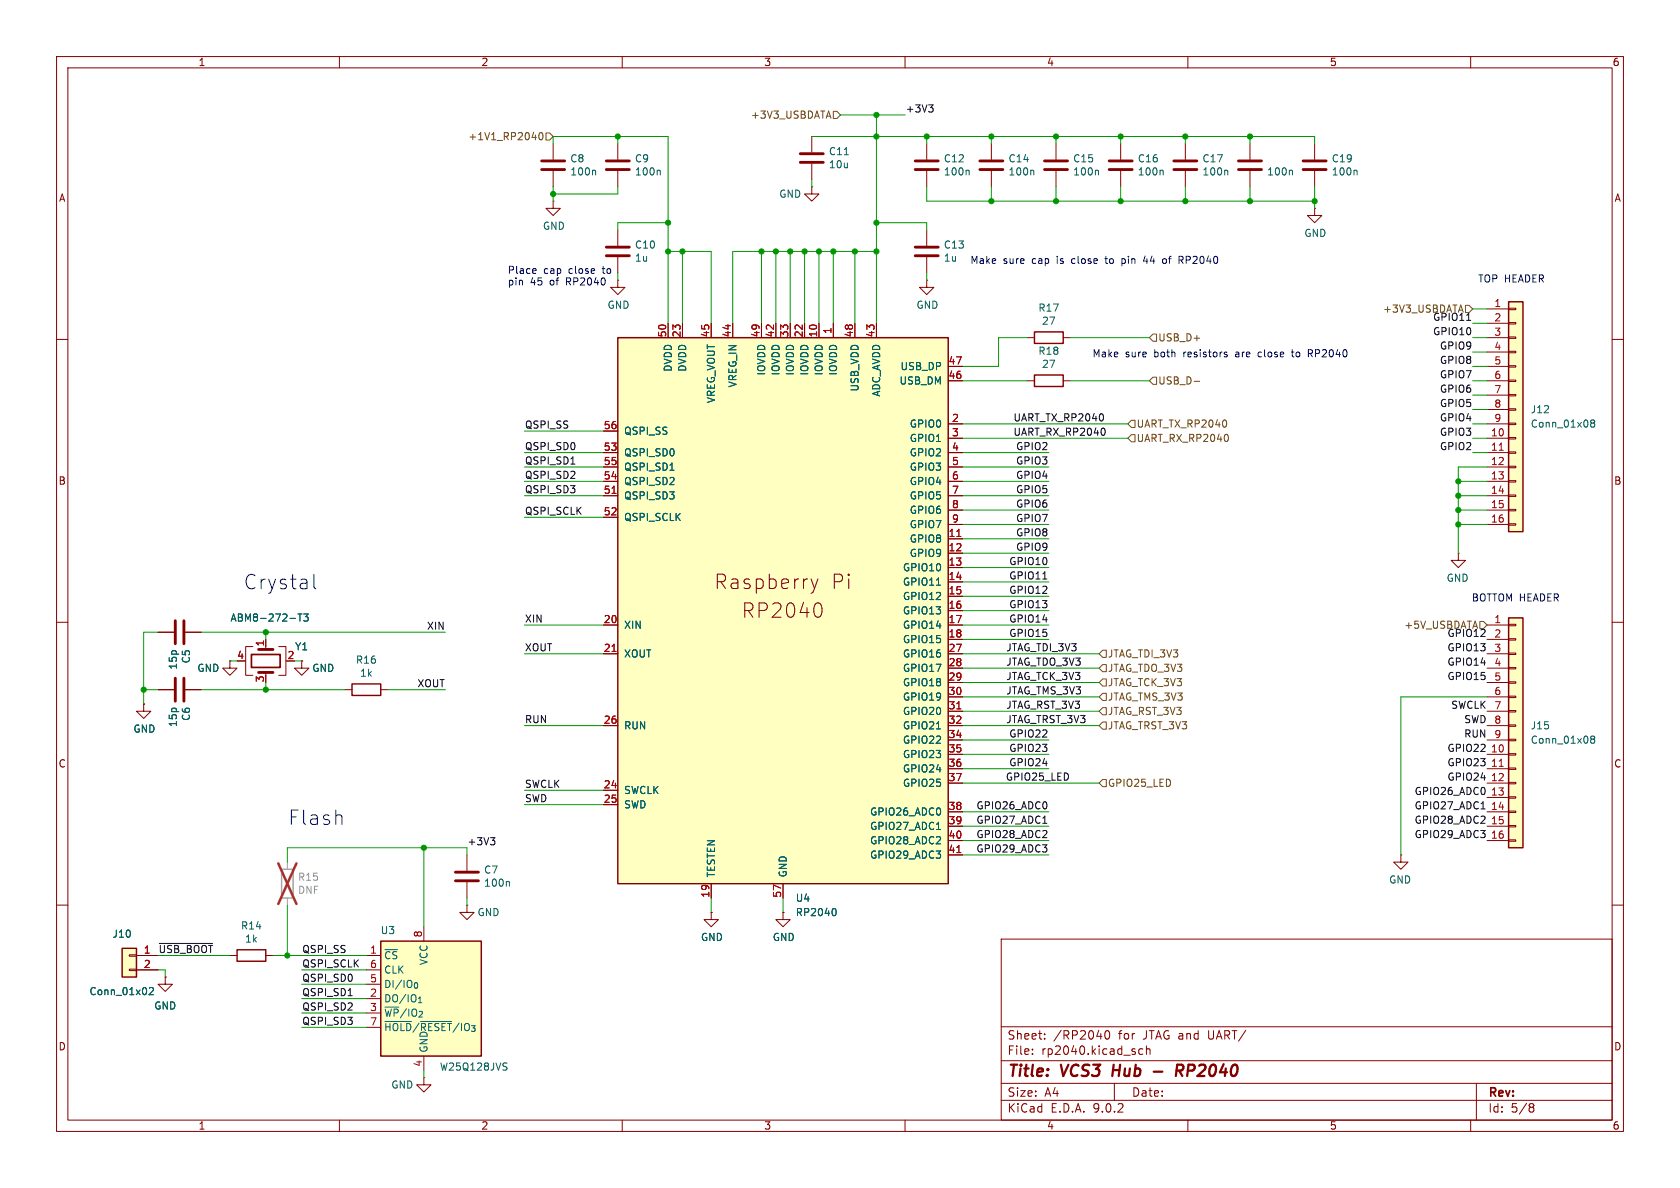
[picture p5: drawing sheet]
<svg xmlns="http://www.w3.org/2000/svg" width="297mm" height="210mm" viewBox="0 0 297 210" stroke-linecap="round" stroke-linejoin="round" font-family="sans-serif">
<g fill="none" stroke="#840000" stroke-width=".18">
<path d="M10 10h277v190h-277zM12 12h273v186h-273zM60 10v2M110 10v2M160 10v2M210 10v2M260 10v2M209.5 25.4v2.8M209.5 30.2v2.8M221 25.4v2.8M221 30.2v2.8M232.4 25.4v2.8"/>
<path d="M232.4 30.2v2.8M10 60h2M285 60h2M257.8 97.8v1.3h-1.3l1.3 1.2 1.3-1.2h-1.3M257.8 97.8h.1M10 110h2M53.3 116.8v1.3h1.3l-1.3 1.3-1.2-1.3h1.2M53.3 116.8h.1M285 110h2M247.6 151.1v1.3h-1.2l1.2 1.3 1.3-1.3h-1.3M247.6 151.1h.1M10 160h2"/>
<path d="M40.6 168.9h1.3M47 168.9h1.3M177 166h108v32h-108zM285 160h2M60 198v2M110 198v2M160 198v2M177 194.5h108M177 191.5h108M177 187.5h108M177 181.5h108M182.5 186.3v.1"/>
<path d="M182.5 185.5v.1M184.7 183.6v.1M184.7 182.8v.1M195.5 182.3l.2-.1a.81 .81 0 0 1 .6 .6 .81 .81 0 0 1-.3 .8l-.2 .1a.81 .81 0 0 1-.3-1.4zM197 191.5v3M202 185.5l-.4-.1-.3 .3v.4l.2 .2h.5M202.7 185.5l.2-.1 .3 .1 .1 .9M202.7 184.9v1.5M210 198v2M260 198v2M261 191.5v6.5M270.6 195.1l.4 .1 .2 .2-.3 .3"/>
<path d="M270.6 195.7h.3M270.9 195.7l.2 .2 .1 .4-.2 .2-.4 .1"/>
</g>
<path d="M196.9 188.2l-.3 2M204 189.4h1.5M208 189.3h.8a.55 .55 0 0 0 .4-.5 .55 .55 0 0 0-.3-.6h-.8l-.2 2M208.5 189.3l.5 .9" fill="none" stroke="#840000" stroke-width=".4"/>
<path d="M207.5 28.4h4.1M207.5 30h4.1M218.9 28.4h4.1M218.9 30h4.1M230.4 28.4h4M230.4 30h4" fill="none" stroke="#840000" stroke-width=".51"/>
<path d="M216.9 30.1l.2 .2v.6M228.3 30.1l.2 .2v.6M239.7 30.1l.2 .2v.6" fill="none" stroke="#006464" stroke-width=".18"/>
<path d="M41.9 167.9h5.1v2h-5.1z" fill="none" stroke="#840000" stroke-width=".25"/>
<path d="M266.7 109.2h2.5v40.7h-2.5z" fill="#ffffc2"/>
<path d="M266.7 109.2h2.5v40.7h-2.5z" fill="none" stroke="#840000" stroke-width=".25"/>
<g fill="none" stroke="#840000" stroke-width=".18">
<path d="M175.3 25.4v2.8M175.3 30.2v2.8M163.8 40.6v2.8M163.8 45.5v2.8M43.2 116.8h.2M44.7 114.3h-1.3v5.1h1.3M47 113v1.3M47 118.9v.5M49.3 114.3h1.2v5.1h-1.2M262.9 110.5h3.8M262.9 113h3.8M262.9 115.6h3.8"/>
<path d="M262.9 118.1h3.8M266.7 110.4h1.3v.2h-1.3zM266.7 112.9h1.3v.3h-1.3zM266.7 115.4h1.3v.3h-1.3zM266.7 118h1.3v.2h-1.3zM27.9 121.9h2.8M32.8 121.9h2.8M262.9 120.7h3.8M262.9 123.2h3.8M262.9 125.7h3.8M262.9 128.3h3.8M262.9 130.8h3.8"/>
<path d="M262.9 133.4h3.8M262.9 135.9h3.8M262.9 138.4h3.8M266.7 120.5h1.3v.3h-1.3zM266.7 123.1h1.3v.2h-1.3zM266.7 125.6h1.3v.3h-1.3zM266.7 128.1h1.3v.3h-1.3zM266.7 130.7h1.3v.2h-1.3zM266.7 133.2h1.3v.3h-1.3zM266.7 135.8h1.3v.2h-1.3zM266.7 138.3h1.3v.3h-1.3zM82.5 151.1v2.8"/>
<path d="M82.5 156v2.8M262.9 141h3.8M262.9 143.5h3.8M262.9 146.1h3.8M262.9 148.6h3.8M266.7 140.8h1.3v.3h-1.3zM266.7 143.4h1.3v.2h-1.3zM266.7 145.9h1.3v.3h-1.3zM266.7 148.5h1.3v.2h-1.3zM82.5 160v1.3h1.3l-1.3 1.3-1.2-1.3h1.2M82.5 160h.1M125.7 161.3v1.3h1.3l-1.3 1.2-1.2-1.2h1.2"/>
<path d="M125.7 161.3h.1M138.4 161.3v1.3h1.3l-1.3 1.2-1.2-1.2h1.2M138.4 161.3h.1M74.9 190.5v1.3h1.3l-1.3 1.2-1.2-1.2h1.2M74.9 190.5h.1"/>
</g>
<path d="M265 135.5h.8" fill="none" stroke="#a90000" stroke-width=".18"/>
<path d="M182.6 30.1l.2 .2v.6M51.3 109.3h.9M52.7 108.5h.7M53 108.5v1.3M53.7 108.5h.8l-.4 .5 .3 .1v.6l-.2 .1-.5-.1M281.4 130.7l-.2-.3 .2-.3h.3l.2 .3-.2 .3M281.4 130.7l-.2 .2 .1 .4 .1 .1 .4-.1 .1-.2v-.2l-.2-.2M281.4 130.7h.3M89.9 155.8l.2 .2v.7" fill="none" stroke="#006464" stroke-width=".18"/>
<path d="M173.2 28.4h4.1M173.2 30h4.1M161.8 43.7h4.1M161.8 45.2h4.1M31 119.9v4.1M32.5 119.9v4.1M45.7 114.8h2.6M45.7 118.9h2.6M80.5 154.2h4.1M80.5 155.7h4.1" fill="none" stroke="#840000" stroke-width=".51"/>
<path d="M44.4 115.7h5.1v2.3h-5.1z" fill="none" stroke="#840000" stroke-width=".3"/>
<path d="M67.3 166.4h17.8v20.3h-17.8z" fill="#ffffc2"/>
<path d="M182.9 58.7h5.1v2h-5.1zM182.9 66.3h5.1v2h-5.1zM67.3 166.4h17.8v20.3h-17.8z" fill="none" stroke="#840000" stroke-width=".25"/>
<g fill="none" stroke="#840000" stroke-width=".18">
<path d="M97.8 35.6v1.2h1.3l-1.3 1.3-1.3-1.3h1.3M97.8 35.6h.1M97.8 25.4v2.8M97.8 30.2v2.8M109.2 25.4v2.8M109.2 30.2v2.8M232.4 36.8v1.3h1.3l-1.3 1.3-1.3-1.3h1.3M232.4 36.8h.1M109.2 49.5v1.3h1.3l-1.3 1.3-1.3-1.3h1.3M109.2 49.5h.1M181.6 59.7h1.3M188 59.7h1.2"/>
<path d="M181.6 67.3h1.3M188 67.3h1.2M25.4 124.5v1.2h1.3l-1.3 1.3-1.3-1.3h1.3M25.4 124.5h.1M64.8 168.9h2.5M64.8 171.5h2.5M64.8 174h2.5M64.8 176.5h2.5M64.8 179.1h2.5M74.9 163.8v2.6M64.8 181.6h2.5M74.9 186.7v2.5"/>
</g>
<path d="M105.1 30.1l.2 .2v.6M116.5 30.1l.2 .2v.6M68 180.6h4.8M74.3 180.6h5.5M89.1 187.9l.5 .1M89.4 188.6l.2 .2-.2 .4" fill="none" stroke="#006464" stroke-width=".18"/>
<path d="M95.8 28.4h4M95.8 30h4M107.2 28.4h4.1M107.2 30h4.1" fill="none" stroke="#840000" stroke-width=".51"/>
<path d="M266.7 53.3h2.5v40.7h-2.5z" fill="#ffffc2"/>
<path d="M266.7 53.3h2.5v40.7h-2.5z" fill="none" stroke="#840000" stroke-width=".25"/>
<g fill="none" stroke="#840000" stroke-width=".18">
<path d="M163.8 25.4v2.8M163.8 30.2v2.8M186.7 25.4v2.8M186.7 30.2v2.8M109.2 40.6v2.8M109.2 45.5v2.8M262.9 54.6h3.8M262.9 57.2h3.8M262.9 59.7h3.8M266.7 54.5h1.3v.2h-1.3zM266.7 57h1.3v.3h-1.3zM266.7 59.6h1.3v.2h-1.3z"/>
<path d="M262.9 62.2h3.8M262.9 64.8h3.8M262.9 67.3h3.8M262.9 69.9h3.8M262.9 72.4h3.8M262.9 74.9h3.8M262.9 77.5h3.8M266.7 62.1h1.3v.3h-1.3zM266.7 64.6h1.3v.3h-1.3zM266.7 67.2h1.3v.2h-1.3zM266.7 69.7h1.3v.3h-1.3zM266.7 72.3h1.3v.2h-1.3z"/>
<path d="M266.7 74.8h1.3v.3h-1.3zM266.7 77.3h1.3v.3h-1.3zM266.7 79.9h1.3v.2h-1.3zM262.9 80h3.8M262.9 82.6h3.8M262.9 85.1h3.8M262.9 87.6h3.8M262.9 90.2h3.8M262.9 92.7h3.8M266.7 82.4h1.3v.3h-1.3zM266.7 85h1.3v.2h-1.3zM266.7 87.5h1.3v.3h-1.3z"/>
<path d="M266.7 90h1.3v.3h-1.3zM266.7 92.6h1.3v.2h-1.3z"/>
</g>
<path d="M265 79.6h.8" fill="none" stroke="#a90000" stroke-width=".18"/>
<path d="M171.2 30.1l.1 .2v.6M194 30.1l.2 .2v.6M281.4 74.8l-.2-.3 .2-.3h.3l.2 .3-.2 .3M281.4 74.8l-.2 .2 .1 .4 .1 .1 .4-.1 .1-.1v-.3l-.2-.2M281.4 74.8h.3" fill="none" stroke="#006464" stroke-width=".18"/>
<path d="M161.8 28.4h4.1M161.8 30h4.1M184.7 28.4h4M184.7 30h4M107.2 43.7h4.1M107.2 45.2h4.1" fill="none" stroke="#840000" stroke-width=".51"/>
<path d="M21.6 167.6h2.5v5.1h-2.5z" fill="#ffffc2"/>
<path d="M62.2 120.9h5.1v2h-5.1zM21.6 167.6h2.5v5.1h-2.5z" fill="none" stroke="#840000" stroke-width=".25"/>
<g fill="none" stroke="#840000" stroke-width=".18">
<path d="M198.1 25.4v2.8M198.1 30.2v2.8M163.8 49.5v1.3h1.3l-1.3 1.3-1.2-1.3h1.2M163.8 49.5h.1M27.9 111.8h2.8M32.8 111.8h2.8M40.6 116.8v1.3h1.3l-1.3 1.3-1.2-1.3h1.2M40.6 116.8h.1M61 121.9h1.2M67.3 121.9h1.3M22.9 168.8h1.2v.2h-1.2zM22.9 171.3h1.2v.3h-1.2z"/>
<path d="M24.1 168.9h3.8M24.1 171.5h3.8M29.2 172.7v1.3h1.3l-1.3 1.3-1.3-1.3h1.3M29.2 172.7h.1"/>
</g>
<path d="M205.4 30.1l.2 .2v.6M26.4 174.7l.5-.1 .2 .3-.8 .9h.8" fill="none" stroke="#006464" stroke-width=".18"/>
<path d="M196.1 28.4h4.1M196.1 30h4.1M31 109.7v4.1M32.5 109.7v4.1" fill="none" stroke="#840000" stroke-width=".51"/>
<path d="M109.2 59.7h58.4v96.5h-58.4z" fill="#ffffc2"/>
<path d="M109.2 59.7h58.4v96.5h-58.4z" fill="none" stroke="#840000" stroke-width=".25"/>
<g fill="none" stroke="#840000" stroke-width=".18">
<path d="M143.5 33v1.3h1.3l-1.3 1.3-1.3-1.3h1.3M143.5 33h.1M143.5 24.1v2.8M143.5 29v2.8M118.1 57.2v2.5M120.6 57.2v2.5M125.7 57.2v2.5M129.5 57.2v2.5M134.6 57.2v2.5M137.2 57.2v2.5M139.7 57.2v2.5M142.2 57.2v2.5"/>
<path d="M144.8 57.2v2.5M147.3 57.2v2.5M151.1 57.2v2.5M154.9 57.2v2.5M106.7 76.2h2.5M167.6 64.8h2.6M167.6 67.3h2.6M167.6 74.9h2.6M167.6 77.5h2.6M106.7 80h2.5M106.7 82.6h2.5M106.7 85.1h2.5"/>
<path d="M106.7 87.6h2.5M106.7 91.4h2.5M167.6 80h2.6M167.6 82.6h2.6M167.6 85.1h2.6M167.6 87.6h2.6M167.6 90.2h2.6M167.6 92.7h2.6M167.6 95.3h2.6M167.6 97.8h2.6M27.9 111.8h2.8M32.8 111.8h2.8"/>
<path d="M40.6 116.8h.1M47 113v1.3M53.3 116.8h.1M106.7 110.5h2.5M106.7 115.6h2.5M143.4 102.3l.6 1.7M144 104l-.2 .6M144.6 102.3l-.6 1.7M145 106.7a1.9 1.9 0 0 1 0 2.3M167.6 110.5h2.6M167.6 115.6h2.6M167.6 100.3h2.6"/>
<path d="M167.6 102.9h2.6M167.6 105.4h2.6M167.6 108h2.6M167.6 113h2.6M167.6 118.1h2.6M25.4 124.5h.1M27.9 121.9h2.8M32.8 121.9h2.8M106.7 128.3h2.5M106.7 139.7h2.5M167.6 128.3h2.6M167.6 120.7h2.6"/>
<path d="M167.6 123.2h2.6M167.6 125.7h2.6M167.6 130.8h2.6M167.6 133.4h2.6M167.6 135.9h2.6M167.6 138.4h2.6M106.7 142.2h2.5M125.7 156.2v2.6M138.4 156.2v2.6M167.6 143.5h2.6M167.6 146.1h2.6M167.6 148.6h2.6"/>
<path d="M167.6 151.1h2.6M24.1 168.9h3.8M24.1 171.5h3.8M29.2 172.7h.1M125.7 161.3h.1M138.4 161.3h.1"/>
</g>
<path d="M149.3 27.4h.7M118.4 83.1h.8M51.3 109.3h.9M52.7 108.5h.7M53 108.5v1.3M53.7 108.5h.8l-.4 .5 .3 .1v.6l-.2 .1-.5-.1M165.6 103.4h.7M165.6 128.8h.7M165.6 146.6h.7M26.4 174.7l.5-.1 .2 .3-.8 .9h.8M147.5 160.6a.79 .79 0 0 1 0 1.3" fill="none" stroke="#006464" stroke-width=".18"/>
<path d="M108.2 87.2h.7M169.2 94.8h.7M108.2 115.2h.7M169.2 125.3h.7M169.2 150.7h.7" fill="none" stroke="#a90000" stroke-width=".18"/>
<path d="M49.8 153.7h2v5.1h-2z" fill="none" stroke="#a1a1a1" stroke-width=".25"/>
<path d="M50.8 152.4v1.3M50.8 158.8v1.2" fill="none" stroke="#a1a1a1" stroke-width=".18"/>
<path d="M49.2 152.6l3.2 7.2M52.4 152.6l-3.2 7.2" fill="none" stroke="#e12e31" stroke-width=".46"/>
<path d="M141.5 27.2h4M141.5 28.7h4" fill="none" stroke="#840000" stroke-width=".51"/>
<g fill="none" stroke="#725600" stroke-width=".18">
<path d="M146.5 19.6l.4 1.3M147.3 19.7h.7l.6 .6-.6 .7h-.7zM94.1 24.3h.7M95.4 23.6l.2-.2a.68 .68 0 0 1 .4 .7 .68 .68 0 0 1-.4 .6l-.2-.1-.1-.4zM96.5 23.5h.7l.6 .6-.6 .7h-.7zM146.2 20.5h.6M203.8 59.1h.7v1.2h-.7l-.6-.6zM257.9 54.8h.6M258.2 53.9l.5 1.3M259.1 54h.6l.6 .6-.6 .6h-.6zM200 74.3h.7v1.3h-.7l-.6-.7zM200 76.8h.7v1.3h-.7l-.6-.6z"/>
<path d="M203.8 66.7h.7v1.2h-.7l-.6-.6zM211.1 67.4h1M216.8 74.5v.8M217 76.8l.2 .5-.2 .7M194.9 114.9h.7v1.3h-.7l-.6-.6zM194.9 117.5h.7v1.2h-.7l-.6-.6zM261.6 109.9h.7l.6 .6-.6 .6h-.7zM194.9 137.8h.7v1.3h-.7l-.6-.7zM194.9 127.6h.7v1.3h-.7l-.6-.6zM194.9 122.6h.7v1.2h-.7l-.6-.6zM194.9 125.1h.7v1.3h-.7l-.6-.7zM194.9 120h.7v1.3h-.7l-.6-.6z"/>
</g>
<g fill="none" stroke="#0f0f0f" stroke-width=".18">
<path d="M164.2 18.5h.8l-.5 .5M164.7 19l.3 .3v.3l-.3 .2M259.3 56.6h.7M195 73.4v.8M195.2 75.7l.2 .5-.2 .7M100.9 82h.7M184.4 102.4h.7M86.7 148.1h.8l-.4 .5M87.2 148.6l.3 .2v.3l-.3 .2M184.4 145.5h.7M261.8 143h.7M28.2 166.8h9.4"/>
<path d="M61.5 176h.8"/>
</g>
<g fill="none" stroke="#009600" stroke-width=".18">
<path d="M97.8 25.4v-1.3h20.3v33.1M97.8 33v2.6M109.2 24.1v1.3M109.2 33v1.3h-11.4M118.1 39.4h-8.9v1.2M143.5 24.1h88.9v1.3M143.5 31.8v1.2M148.6 20.3h11.4M154.9 39.4h8.9v1.2M154.9 20.3v36.9M163.8 33v2.6h68.6M163.8 24.1v1.3"/>
<path d="M175.3 24.1v1.3M175.3 33v2.6M186.7 24.1v1.3M186.7 33v2.6M198.1 24.1v1.3M198.1 33v2.6M209.5 24.1v1.3M209.5 33v2.6M221 24.1v1.3M221 33v2.6M232.4 33v3.8M109.2 48.3v1.2"/>
<path d="M118.1 44.5h7.6v12.7M120.6 44.5v12.7M134.6 44.5v12.7M137.2 44.5v12.7M139.7 44.5v12.7M142.2 44.5v12.7M144.8 44.5v12.7M147.3 44.5v12.7M151.1 44.5v12.7M154.9 44.5h-25.4v12.7M163.8 48.3v1.2M181.6 59.7h-5.1v5.1h-6.3"/>
<path d="M189.2 59.7h14M260.3 57.2h2.6M260.3 54.6h2.6M260.3 59.7h2.6M92.7 76.2h14M170.2 74.9h29.2M170.2 67.3h11.4M170.2 77.5h29.2M189.2 67.3h14M260.3 74.9h2.6M260.3 67.3h2.6M260.3 77.5h2.6"/>
<path d="M260.3 64.8h2.6M260.3 72.4h2.6M260.3 69.9h2.6M260.3 62.2h2.6M92.7 87.6h14M92.7 85.1h14M92.7 80h14M92.7 82.6h14M92.7 91.4h14M170.2 97.8h15.2M170.2 95.3h15.2M170.2 92.7h15.2"/>
<path d="M170.2 90.2h15.2M170.2 87.6h15.2M170.2 85.1h15.2M170.2 80h15.2M170.2 82.6h15.2M257.8 92.7h5.1M257.8 90.2h5.1M257.8 87.6h5.1M257.8 85.1h5.1M260.3 80h2.6M262.9 82.6h-5.1v15.2M27.9 111.8h-2.5v12.7"/>
<path d="M35.6 111.8h43.1M40.6 116.8h1.3M47 111.8v1.2M52.1 116.8h1.2M92.7 115.6h14M92.7 110.5h14M170.2 118.1h24.1M170.2 108h15.2M170.2 102.9h15.2M170.2 100.3h15.2M170.2 105.4h15.2M170.2 115.6h24.1"/>
<path d="M170.2 110.5h15.2M170.2 113h15.2M25.4 121.9h2.5M35.6 121.9h25.4M47 120.7v1.2M68.6 121.9h10.1M92.7 128.3h14M92.7 139.7h14M170.2 125.7h24.1M170.2 128.3h24.1M170.2 123.2h24.1M170.2 120.7h24.1"/>
<path d="M170.2 138.4h24.1M170.2 133.4h15.2M170.2 135.9h15.2M170.2 130.8h15.2M262.9 123.2h-15.3v27.9M74.9 149.9v13.9M82.5 151.1v-1.2h-31.7v2.5M82.5 158.8v1.2M92.7 142.2h14M125.7 158.8v2.5M138.4 158.8v2.5M170.2 143.5h15.2"/>
<path d="M170.2 151.1h15.2M170.2 148.6h15.2M170.2 146.1h15.2M27.9 168.9h12.7M27.9 171.5h1.3v1.2M48.3 168.9h16.5M50.8 160v8.9M53.3 171.5h11.5M53.3 174h11.5M53.3 176.5h11.5M53.3 179.1h11.5M53.3 181.6h11.5"/>
<path d="M74.9 189.2v1.3"/>
</g>
<g fill="none" stroke="#0000c2" stroke-width=".18">
<path d="M94.6 47.5l.2 .3-.6 .1M94.7 48.3h-.1M195.3 45.7h.5M195.5 45.3l.1 1.2M198.3 45.7v1.3M198.3 46.5l.4 .1M198.7 45.7l-.4 .1M202.5 45.2l-.3 1h.7M205.7 45.8l.3-.1 .2 .3-.1 .5-.1 .1-.3-.1M208.4 45.3h.5l.3 .2-.2 .4-.6 .1M208.7 46l.5 .6M216.6 62.7h.3l.1 .2-.2 .2h-.3"/>
<path d="M216.6 62.2l.3 .1M222.7 62.2l-.3 .3v.3l.3 .3M228.3 62.2h.5M228.5 61.8v1.1l.3 .2M231.3 61.8l.6 .1M231.6 62.5l.4 .6M231.9 62.4l-.6 .1M55.5 101.5v2.2l.3 .4"/>
</g>
<g fill="#009600" stroke="#009600" stroke-width=".18">
<circle cx="209.5" cy="35.6" r=".46"/>
<circle cx="198.1" cy="35.6" r=".46"/>
<circle cx="209.5" cy="24.1" r=".46"/>
<circle cx="198.1" cy="24.1" r=".46"/>
<circle cx="221" cy="24.1" r=".46"/>
<circle cx="221" cy="35.6" r=".46"/>
<circle cx="232.4" cy="35.6" r=".46"/>
<circle cx="175.3" cy="24.1" r=".46"/>
<circle cx="147.3" cy="44.5" r=".46"/>
<circle cx="151.1" cy="44.5" r=".46"/>
<circle cx="144.8" cy="44.5" r=".46"/>
<circle cx="154.9" cy="24.1" r=".46"/>
<circle cx="154.9" cy="39.4" r=".46"/>
<circle cx="186.7" cy="24.1" r=".46"/>
<circle cx="154.9" cy="44.5" r=".46"/>
<circle cx="154.9" cy="20.3" r=".46"/>
<circle cx="163.8" cy="24.1" r=".46"/>
<circle cx="186.7" cy="35.6" r=".46"/>
<circle cx="175.3" cy="35.6" r=".46"/>
<circle cx="257.8" cy="87.6" r=".46"/>
<circle cx="257.8" cy="90.2" r=".46"/>
<circle cx="257.8" cy="92.7" r=".46"/>
<circle cx="257.8" cy="85.1" r=".46"/>
<circle cx="25.4" cy="121.9" r=".46"/>
<circle cx="47" cy="121.9" r=".46"/>
<circle cx="47" cy="111.8" r=".46"/>
<circle cx="50.8" cy="168.9" r=".46"/>
<circle cx="118.1" cy="39.4" r=".46"/>
<circle cx="118.1" cy="44.5" r=".46"/>
<circle cx="142.2" cy="44.5" r=".46"/>
<circle cx="137.2" cy="44.5" r=".46"/>
<circle cx="139.7" cy="44.5" r=".46"/>
<circle cx="109.2" cy="24.1" r=".46"/>
<circle cx="97.8" cy="34.3" r=".46"/>
<circle cx="74.9" cy="149.9" r=".46"/>
<circle cx="134.6" cy="44.5" r=".46"/>
<circle cx="120.6" cy="44.5" r=".46"/>
</g>
<g font-size="3.5" fill="#0000c2">
<text x="42.9" y="104.4">Crystal</text>
<text x="50.8" y="146.1">Flash</text>
</g>
<g font-size="3.5" fill="#840000">
<text x="126.2" y="104.4">Raspberry</text>
<text x="146.9" y="104.4">Pi</text>
<text x="131.1" y="109.4">RP2040</text>
</g>
<g font-size="2.8" fill="#840000">
<text x="178" y="190.9">Title:</text>
<text x="187.7" y="190.9">VCS3</text>
<text x="197.5" y="190.9">Hub</text>
<text x="210.3" y="190.9">RP2040</text>
</g>
<g font-size="2.1" fill="#840000">
<text x="178" y="184">Sheet:</text>
<text x="186.2" y="184">/RP2040</text>
<text x="197.8" y="184">for</text>
<text x="202.3" y="184">JTAG and</text>
<text x="214" y="184">UART/</text>
<text x="178" y="186.7">File:</text>
<text x="184.1" y="186.7">rp2040.kicad_sch</text>
<text x="178" y="196.9">KiCad</text>
<text x="178" y="194.1">Size:</text>
<text x="184.7" y="194.1">A4</text>
<text x="185.7" y="196.9">E.D.A.</text>
<text x="193.3" y="196.9">9.0.2</text>
<text x="200" y="194.1">Date:</text>
<text x="263" y="194.3">Rev:</text>
<text x="263" y="196.9">Id:</text>
<text x="267.1" y="196.9">5/8</text>
</g>
<g font-size="1.8" fill="#840000">
<text x="35" y="11.9">1</text>
<text x="85" y="11.9">2</text>
<text x="135" y="11.9">3</text>
<text x="185" y="11.9">4</text>
<text x="235" y="11.9">5</text>
<text x="285" y="11.9">6</text>
<text x="10.3" y="35.9">A</text>
<text x="285.3" y="35.9">A</text>
<text x="10.3" y="85.9">B</text>
<text x="285.3" y="85.9">B</text>
<text x="10.3" y="135.9">C</text>
<text x="285.3" y="135.9">C</text>
<text x="10.3" y="185.9">D</text>
<text x="285.3" y="185.9">D</text>
<text x="35" y="199.9">1</text>
<text x="85" y="199.9">2</text>
<text x="135" y="199.9">3</text>
<text x="185" y="199.9">4</text>
<text x="235" y="199.9">5</text>
<text x="285" y="199.9">6</text>
</g>
<g font-size="1.8" fill="#725600">
<text x="132.7" y="21.2">+3V3_USBDATA</text>
<text x="82.7" y="25">+1V1_RP2040</text>
<text x="244.4" y="55.5">+3V3_USBDATA</text>
<text x="204.7" y="60.6">USB_D+</text>
<text x="204.7" y="68.2">USB_D-</text>
<text x="200.9" y="75.8">UART_TX_RP2040</text>
<text x="200.9" y="78.3">UART_RX_RP2040</text>
<text x="248.2" y="111.4">+5V_USBDATA</text>
<text x="195.8" y="116.4">JTAG_TDI_3V3</text>
<text x="195.8" y="119">JTAG_TDO_3V3</text>
<text x="195.8" y="124.1">JTAG_TMS_3V3</text>
<text x="195.8" y="121.5">JTAG_TCK_3V3</text>
<text x="195.8" y="129.1">JTAG_TRST_3V3</text>
<text x="195.8" y="126.6">JTAG_RST_3V3</text>
<text x="195.8" y="139.3">GPIO25_LED</text>
</g>
<g font-size="1.8" fill="#0f0f0f">
<text x="160" y="20">+3V3</text>
<text x="253.3" y="59.3">GPIO10</text>
<text x="253.3" y="56.8">GPIO11</text>
<text x="254.5" y="64.4">GPIO8</text>
<text x="254.5" y="61.9">GPIO9</text>
<text x="254.5" y="69.5">GPIO6</text>
<text x="254.5" y="67">GPIO7</text>
<text x="92.7" y="75.9">QSPI_SS</text>
<text x="179.1" y="77.1">UART_RX_RP2040</text>
<text x="179.1" y="74.6">UART_TX_RP2040</text>
<text x="254.5" y="72">GPIO5</text>
<text x="254.5" y="77.1">GPIO3</text>
<text x="254.5" y="74.6">GPIO4</text>
<text x="92.7" y="79.7">QSPI_SD0</text>
<text x="92.7" y="82.2">QSPI_SD1</text>
<text x="179.5" y="79.7">GPIO2</text>
<text x="179.5" y="82.2">GPIO3</text>
<text x="254.5" y="79.7">GPIO2</text>
<text x="92.7" y="84.7">QSPI_SD2</text>
<text x="92.7" y="87.3">QSPI_SD3</text>
<text x="179.5" y="84.7">GPIO4</text>
<text x="179.5" y="87.3">GPIO5</text>
<text x="179.5" y="89.8">GPIO6</text>
<text x="92.7" y="91.1">QSPI_SCLK</text>
<text x="179.5" y="92.4">GPIO7</text>
<text x="179.5" y="94.9">GPIO8</text>
<text x="178.3" y="100">GPIO10</text>
<text x="179.5" y="97.4">GPIO9</text>
<text x="178.3" y="107.6">GPIO13</text>
<text x="178.3" y="102.5">GPIO11</text>
<text x="178.3" y="105.1">GPIO12</text>
<text x="75.4" y="111.4">XIN</text>
<text x="92.7" y="110.1">XIN</text>
<text x="178.3" y="112.7">GPIO15</text>
<text x="178.3" y="110.1">GPIO14</text>
<text x="255.8" y="112.7">GPIO12</text>
<text x="92.7" y="115.2">XOUT</text>
<text x="177.8" y="117.8">JTAG_TDO_3V3</text>
<text x="177.8" y="115.2">JTAG_TDI_3V3</text>
<text x="255.8" y="115.2">GPIO13</text>
<text x="255.8" y="117.8">GPIO14</text>
<text x="73.7" y="121.6">XOUT</text>
<text x="177.8" y="122.8">JTAG_TMS_3V3</text>
<text x="177.8" y="120.3">JTAG_TCK_3V3</text>
<text x="177.8" y="125.4">JTAG_RST_3V3</text>
<text x="255.8" y="120.3">GPIO15</text>
<text x="256.5" y="125.4">SWCLK</text>
<text x="92.7" y="127.9">RUN</text>
<text x="177.8" y="127.9">JTAG_TRST_3V3</text>
<text x="178.3" y="130.5">GPIO22</text>
<text x="258.8" y="130.5">RUN</text>
<text x="258.8" y="127.9">SWD 8</text>
<text x="178.3" y="133">GPIO23</text>
<text x="178.3" y="135.5">GPIO24</text>
<text x="255.8" y="133">GPIO22</text>
<text x="255.8" y="135.5">GPIO23</text>
<text x="92.7" y="141.9">SWD</text>
<text x="92.7" y="139.4">SWCLK</text>
<text x="172.5" y="143.2">GPIO26_ADC0</text>
<text x="177.7" y="138.1">GPIO25_LED</text>
<text x="250" y="140.6">GPIO26_ADC0</text>
<text x="250" y="143.2">GPIO27_ADC1</text>
<text x="255.8" y="138.1">GPIO24</text>
<text x="82.5" y="149.5">+3V3</text>
<text x="172.5" y="148.2">GPIO28_ADC2</text>
<text x="172.5" y="145.7">GPIO27_ADC1</text>
<text x="250" y="148.2">GPIO29_ADC3</text>
<text x="250" y="145.7">GPIO28_ADC2</text>
<text x="172.5" y="150.8">GPIO29_ADC3</text>
<text x="27.9" y="168.6">~{USB_BOOT}</text>
<text x="53.3" y="168.6">QSPI_SS</text>
<text x="53.3" y="173.6">QSPI_SD0</text>
<text x="53.3" y="171.1">QSPI_SCLK</text>
<text x="53.3" y="176.2">QSPI_SD1</text>
<text x="53.3" y="178.7">QSPI_SD2</text>
<text x="53.3" y="181.3">QSPI_SD3</text>
</g>
<g font-size="1.8" fill="#006464">
<text x="100.7" y="28.9">C8</text>
<text x="112.2" y="28.9">C9</text>
<text x="146.4" y="27.6">C11</text>
<text x="146.4" y="29.9">10u</text>
<text x="166.8" y="28.9">C12</text>
<text x="178.2" y="28.9">C14</text>
<text x="189.6" y="28.9">C15</text>
<text x="201.1" y="28.9">C16</text>
<text x="212.5" y="28.9">C17</text>
<text x="235.3" y="28.9">C19</text>
<text x="100.7" y="31.2">100n</text>
<text x="112.2" y="31.2">100n</text>
<text x="137.7" y="35.2">GND</text>
<text x="166.8" y="31.2">100n</text>
<text x="178.2" y="31.2">100n</text>
<text x="189.6" y="31.2">100n</text>
<text x="201.1" y="31.2">100n</text>
<text x="212.5" y="31.2">100n</text>
<text x="223.9" y="31.2">100n</text>
<text x="235.3" y="31.2">100n</text>
<text x="95.9" y="40.8">GND</text>
<text x="112.2" y="46.5">1u</text>
<text x="112.2" y="44.1">C10</text>
<text x="166.8" y="46.5">1u</text>
<text x="166.8" y="44.1">C13</text>
<text x="230.5" y="42.1">GND</text>
<text x="107.3" y="54.8">GND</text>
<text x="161.9" y="54.8">GND</text>
<text x="183.5" y="55.3">R17</text>
<text x="184.1" y="57.6">27</text>
<text x="119" y="65.8" transform="rotate(-90 119 65.8)">DVDD</text>
<text x="121.5" y="65.8" transform="rotate(-90 121.5 65.8)">DVDD</text>
<text x="159.1" y="65.6">USB_DP</text>
<text x="183.5" y="62.9">R18</text>
<text x="184.1" y="65.2">27</text>
<text x="126.6" y="71.4" transform="rotate(-90 126.6 71.4)">VREG_VOUT</text>
<text x="130.4" y="68.6" transform="rotate(-90 130.4 68.6)">VREG_IN</text>
<text x="135.5" y="66.5" transform="rotate(-90 135.5 66.5)">IOVDD</text>
<text x="138" y="66.5" transform="rotate(-90 138 66.5)">IOVDD</text>
<text x="140.6" y="66.5" transform="rotate(-90 140.6 66.5)">IOVDD</text>
<text x="143.1" y="66.5" transform="rotate(-90 143.1 66.5)">IOVDD</text>
<text x="145.6" y="66.5" transform="rotate(-90 145.6 66.5)">IOVDD</text>
<text x="148.2" y="66.5" transform="rotate(-90 148.2 66.5)">IOVDD</text>
<text x="152" y="69.3" transform="rotate(-90 152 69.3)">USB_VDD</text>
<text x="155.8" y="70.2" transform="rotate(-90 155.8 70.2)">ADC_AVDD</text>
<text x="158.9" y="68.2">USB_DM</text>
<text x="110.2" y="77.1">QSPI_SS</text>
<text x="160.7" y="75.8">GPIO0</text>
<text x="270.5" y="75.8">Conn_01x08</text>
<text x="270.5" y="73.3">J12</text>
<text x="110.2" y="80.9">QSPI_SD0</text>
<text x="110.2" y="83.4">QSPI_SD1</text>
<text x="160.7" y="78.3">GPIO1</text>
<text x="160.7" y="80.9">GPIO2</text>
<text x="160.7" y="83.4">GPIO3</text>
<text x="110.2" y="86">QSPI_SD2</text>
<text x="110.2" y="88.5">QSPI_SD3</text>
<text x="160.7" y="86">GPIO4</text>
<text x="160.7" y="88.5">GPIO5</text>
<text x="110.2" y="92.3">QSPI_SCLK</text>
<text x="160.7" y="91">GPIO6</text>
<text x="160.7" y="93.6">GPIO7</text>
<text x="159.5" y="101.2">GPIO10</text>
<text x="160.7" y="96.1">GPIO8</text>
<text x="160.7" y="98.7">GPIO9</text>
<text x="159.5" y="103.7">GPIO11</text>
<text x="159.5" y="106.3">GPIO12</text>
<text x="255.6" y="103">GND</text>
<text x="40.6" y="110.1">ABM8-272-T3</text>
<text x="110.2" y="111.4">XIN</text>
<text x="159.5" y="108.8">GPIO13</text>
<text x="159.5" y="111.4">GPIO14</text>
<text x="159.5" y="113.9">GPIO15</text>
<text x="31.5" y="118.5" transform="rotate(-90 31.5 118.5)">15p</text>
<text x="33.8" y="117.4" transform="rotate(-90 33.8 117.4)">C5</text>
<text x="34.8" y="119">GND</text>
<text x="52.1" y="115.2">Y1</text>
<text x="55.1" y="119">GND</text>
<text x="62.8" y="117.5">R16</text>
<text x="63.5" y="119.8">1k</text>
<text x="110.2" y="116.4">XOUT</text>
<text x="159.5" y="116.4">GPIO16</text>
<text x="159.5" y="119">GPIO17</text>
<text x="159.5" y="121.5">GPIO18</text>
<text x="159.5" y="124.1">GPIO19</text>
<text x="23.5" y="129.7">GND</text>
<text x="31.5" y="128.6" transform="rotate(-90 31.5 128.6)">15p</text>
<text x="33.8" y="127.5" transform="rotate(-90 33.8 127.5)">C6</text>
<text x="110.2" y="129.1">RUN</text>
<text x="159.5" y="126.6">GPIO20</text>
<text x="159.5" y="129.1">GPIO21</text>
<text x="159.5" y="131.7">GPIO22</text>
<text x="270.5" y="131.7">Conn_01x08</text>
<text x="270.5" y="129.1">J15</text>
<text x="159.5" y="134.2">GPIO23</text>
<text x="159.5" y="136.8">GPIO24</text>
<text x="110.2" y="140.6">SWCLK</text>
<text x="110.2" y="143.1">SWD</text>
<text x="159.5" y="139.3">GPIO25</text>
<text x="153.7" y="144.4">GPIO26_ADC0</text>
<text x="153.7" y="146.9">GPIO27_ADC1</text>
<text x="153.7" y="149.5">GPIO28_ADC2</text>
<text x="85.5" y="154.6">C7</text>
<text x="126.6" y="155.2" transform="rotate(-90 126.6 155.2)">TESTEN</text>
<text x="139.3" y="155.2" transform="rotate(-90 139.3 155.2)">GND</text>
<text x="153.7" y="152">GPIO29_ADC3</text>
<text x="85.5" y="156.9">100n</text>
<text x="140.6" y="159.6">U4</text>
<text x="245.5" y="156.4">GND</text>
<text x="19.8" y="166">J10</text>
<text x="42.5" y="164.5">R14</text>
<text x="43.2" y="166.8">1k</text>
<text x="67.2" y="165.3">U3</text>
<text x="84.3" y="162.2">GND</text>
<text x="123.8" y="166.5">GND</text>
<text x="136.5" y="166.5">GND</text>
<text x="140.6" y="162.2">RP2040</text>
<text x="67.8" y="169.8">~{CS}</text>
<text x="67.8" y="172.3">CLK</text>
<text x="75.8" y="170.7" transform="rotate(-90 75.8 170.7)">VCC</text>
<text x="15.7" y="176.1">Conn_01x02</text>
<text x="27.2" y="178.7">GND</text>
<text x="67.8" y="174.9">DI/IO_{0}</text>
<text x="67.8" y="177.4">DO/IO_{1}</text>
<text x="67.8" y="179.9">~{WP}/IO_{2}</text>
<text x="67.8" y="182.5">~{HOLD}/~{RESET}/IO_{3}</text>
<text x="75.8" y="186.2" transform="rotate(-90 75.8 186.2)">GND</text>
<text x="77.7" y="189.5">W25Q128JVS</text>
<text x="69.1" y="192.6">GND</text>
</g>
<g font-size="1.8" fill="#0000c2">
<text x="171.4" y="46.7">Make</text>
<text x="177.3" y="46.7">sure</text>
<text x="182.6" y="46.7">cap</text>
<text x="187.1" y="46.7">is</text>
<text x="189.9" y="46.7">close</text>
<text x="196.1" y="46.7">to</text>
<text x="199.2" y="46.7">pin</text>
<text x="203.2" y="46.7">44</text>
<text x="206.8" y="46.7">of</text>
<text x="209.9" y="46.7">RP2040</text>
<text x="89.7" y="48.5">Place</text>
<text x="89.7" y="50.6">pin</text>
<text x="93.7" y="50.6">45</text>
<text x="96.1" y="48.5">cap</text>
<text x="97.3" y="50.6">of</text>
<text x="100.4" y="50.6">RP2040</text>
<text x="100.7" y="48.5">close</text>
<text x="106.8" y="48.5">to</text>
<text x="261.2" y="50.1">TOP HEADER</text>
<text x="193" y="63.3">Make</text>
<text x="198.9" y="63.3">sure</text>
<text x="204.2" y="63.3">both</text>
<text x="209.5" y="63.3">resistors</text>
<text x="218.9" y="63.3">are</text>
<text x="223.1" y="63.3">close</text>
<text x="229.3" y="63.3">to</text>
<text x="232.3" y="63.3">RP2040</text>
<text x="260.1" y="106.5">BOTTOM HEADER</text>
</g>
<g font-size="1.8" fill="#a90000">
<text x="117.9" y="59.7" transform="rotate(-90 117.9 59.7)">50</text>
<text x="120.4" y="59.7" transform="rotate(-90 120.4 59.7)">23</text>
<text x="125.5" y="59.7" transform="rotate(-90 125.5 59.7)">45</text>
<text x="129.3" y="59.7" transform="rotate(-90 129.3 59.7)">44</text>
<text x="134.4" y="59.7" transform="rotate(-90 134.4 59.7)">49</text>
<text x="136.9" y="59.7" transform="rotate(-90 136.9 59.7)">42</text>
<text x="139.4" y="59.7" transform="rotate(-90 139.4 59.7)">33</text>
<text x="142" y="59.7" transform="rotate(-90 142 59.7)">22</text>
<text x="144.5" y="59.7" transform="rotate(-90 144.5 59.7)">10</text>
<text x="147.1" y="59.1" transform="rotate(-90 147.1 59.1)">1</text>
<text x="150.9" y="59.7" transform="rotate(-90 150.9 59.7)">48</text>
<text x="154.7" y="59.7" transform="rotate(-90 154.7 59.7)">43</text>
<text x="264.1" y="54.4">1</text>
<text x="264.1" y="56.9">2</text>
<text x="264.1" y="59.4">3</text>
<text x="167.6" y="64.5">47</text>
<text x="264.1" y="62">4</text>
<text x="264.1" y="64.5">5</text>
<text x="167.6" y="67.1">46</text>
<text x="264.1" y="67.1">6</text>
<text x="264.1" y="69.6">7</text>
<text x="106.6" y="75.9">56</text>
<text x="168.2" y="74.7">2</text>
<text x="168.2" y="77.2">3</text>
<text x="263.5" y="77.2">10</text>
<text x="264.1" y="72.1">8</text>
<text x="264.1" y="74.7">9</text>
<text x="106.6" y="79.8">53</text>
<text x="106.6" y="82.3">55</text>
<text x="168.2" y="79.8">4</text>
<text x="168.2" y="82.3">5</text>
<text x="263.5" y="79.8">11</text>
<text x="263.5" y="82.3">12</text>
<text x="106.6" y="84.8">54</text>
<text x="106.6" y="87.4">51</text>
<text x="168.2" y="84.8">6</text>
<text x="168.2" y="87.4">7</text>
<text x="168.2" y="89.9">8</text>
<text x="263.5" y="84.8">13</text>
<text x="263.5" y="87.4">14</text>
<text x="263.5" y="89.9">15</text>
<text x="106.6" y="91.2">52</text>
<text x="167.6" y="95">11</text>
<text x="168.2" y="92.5">9</text>
<text x="263.5" y="92.5">16</text>
<text x="167.6" y="97.5">12</text>
<text x="167.6" y="100.1">13</text>
<text x="167.6" y="102.6">14</text>
<text x="167.6" y="105.2">15</text>
<text x="167.6" y="107.7">16</text>
<text x="106.6" y="110.2">20</text>
<text x="167.6" y="110.2">17</text>
<text x="167.6" y="112.8">18</text>
<text x="264.1" y="110.2">1</text>
<text x="264.1" y="112.8">2</text>
<text x="41.8" y="116.6">4</text>
<text x="46.7" y="114.4" transform="rotate(-90 46.7 114.4)">1</text>
<text x="50.7" y="116.6">2</text>
<text x="106.6" y="115.3">21</text>
<text x="167.6" y="115.3">27</text>
<text x="167.6" y="117.9">28</text>
<text x="264.1" y="115.3">3</text>
<text x="264.1" y="117.9">4</text>
<text x="46.7" y="120.7" transform="rotate(-90 46.7 120.7)">3</text>
<text x="167.6" y="120.4">29</text>
<text x="167.6" y="122.9">30</text>
<text x="167.6" y="125.5">31</text>
<text x="264.1" y="120.4">5</text>
<text x="264.1" y="122.9">6</text>
<text x="264.1" y="125.5">7</text>
<text x="106.6" y="128">26</text>
<text x="167.6" y="128">32</text>
<text x="167.6" y="130.6">34</text>
<text x="264.1" y="130.6">9</text>
<text x="167.6" y="133.1">35</text>
<text x="167.6" y="135.6">36</text>
<text x="263.5" y="133.1">10</text>
<text x="263.5" y="135.6">11</text>
<text x="106.6" y="139.4">24</text>
<text x="106.6" y="142">25</text>
<text x="167.6" y="138.2">37</text>
<text x="167.6" y="143.3">38</text>
<text x="263.5" y="138.2">12</text>
<text x="263.5" y="140.7">13</text>
<text x="263.5" y="143.3">14</text>
<text x="167.6" y="145.8">39</text>
<text x="167.6" y="148.3">40</text>
<text x="263.5" y="145.8">15</text>
<text x="263.5" y="148.3">16</text>
<text x="167.6" y="150.9">41</text>
<text x="125.5" y="158.8" transform="rotate(-90 125.5 158.8)">19</text>
<text x="138.2" y="158.8" transform="rotate(-90 138.2 158.8)">57</text>
<text x="74.7" y="165.8" transform="rotate(-90 74.7 165.8)">8</text>
<text x="25.3" y="168.7">1</text>
<text x="25.3" y="171.2">2</text>
<text x="65.3" y="168.7">1</text>
<text x="65.3" y="171.2">6</text>
<text x="65.3" y="173.7">5</text>
<text x="65.3" y="176.3">2</text>
<text x="65.3" y="178.8">3</text>
<text x="65.3" y="181.4">7</text>
<text x="74.7" y="188.7" transform="rotate(-90 74.7 188.7)">4</text>
</g>
<g font-size="1.8" fill="#989898">
<text x="52.6" y="155.9">R15</text>
<text x="52.6" y="158.2">DNF</text>
</g>
</svg>
